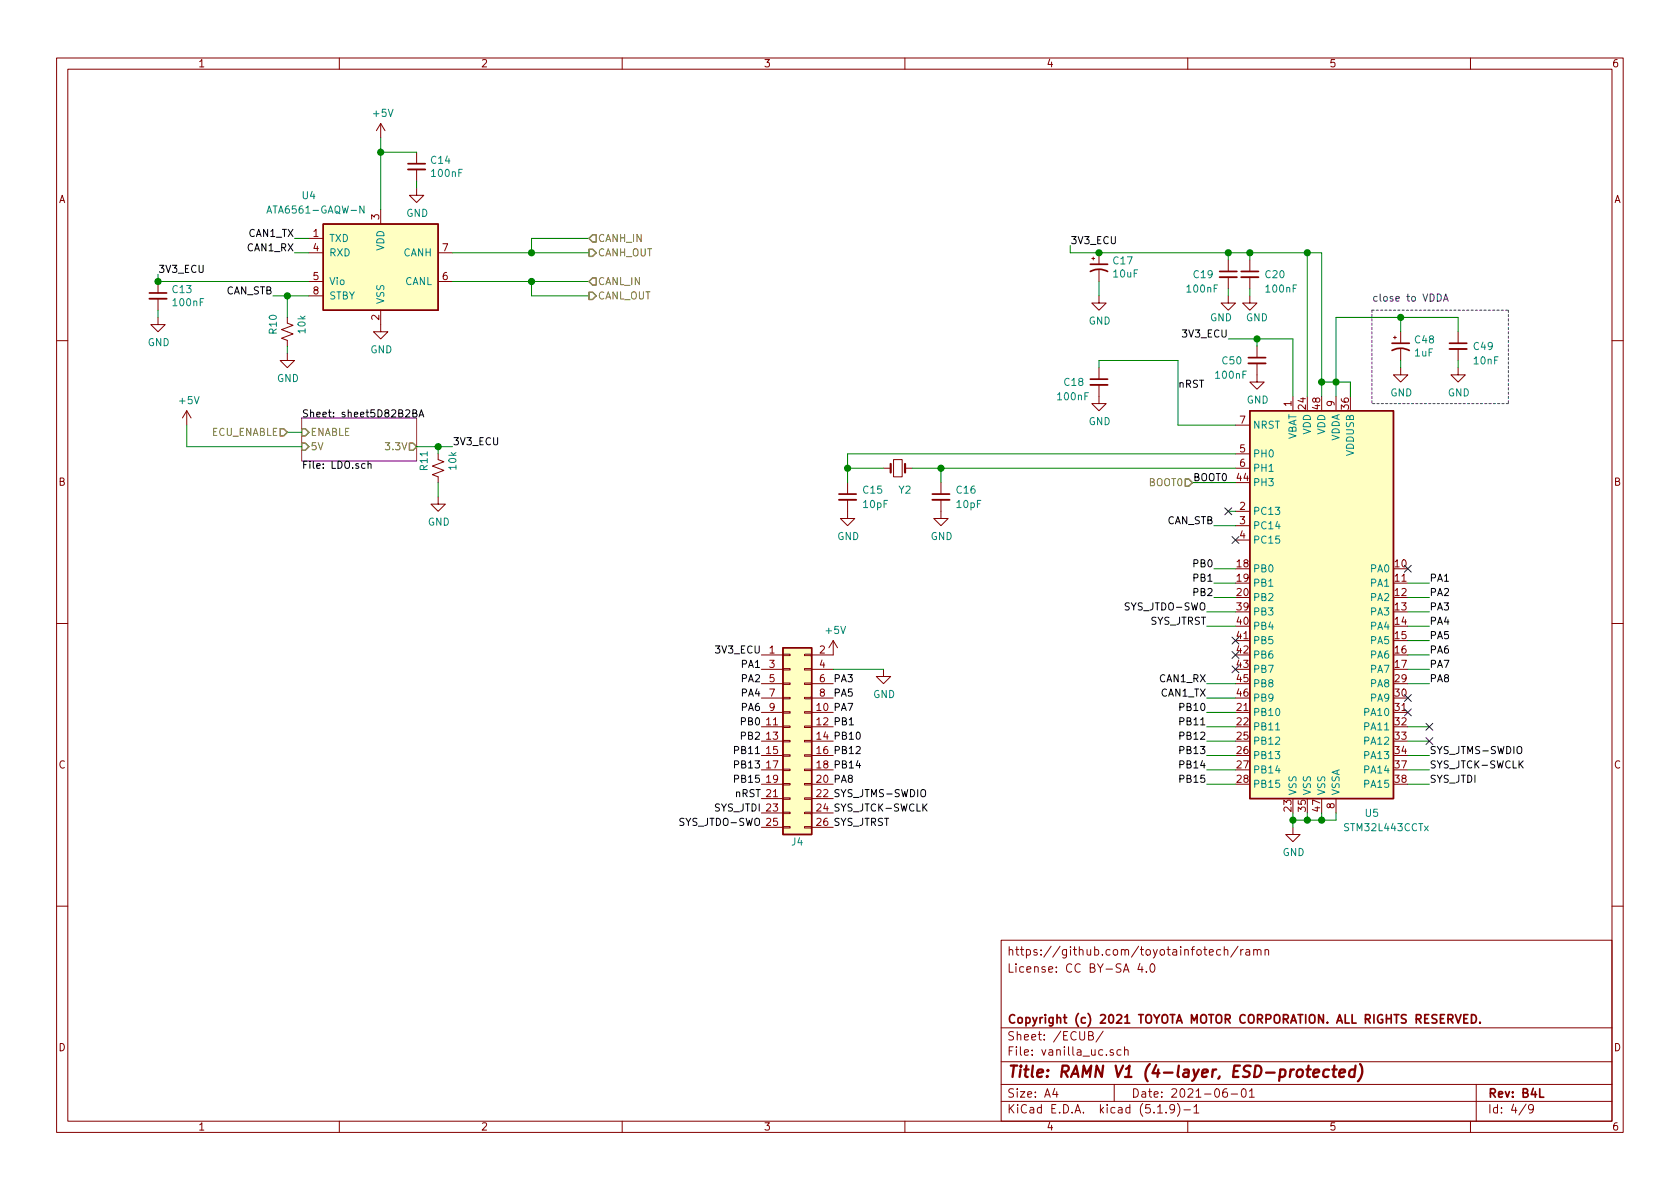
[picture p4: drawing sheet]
<svg xmlns="http://www.w3.org/2000/svg" width="297mm" height="210mm" viewBox="0 0 297 210" stroke-linecap="round" stroke-linejoin="round" font-family="sans-serif">
<g fill="none" stroke="#840000" stroke-width=".18">
<path d="M10 10.3h277v189.9h-277zM12 12.2h273v186.1h-273zM60 10.3v1.9M110 10.3v1.9M160 10.3v1.9M210 10.3v1.9M260 10.3v1.9M67.3 21.8v2.6M67.3 37.1v2.5M67.3 21.8l-.8 1.3M67.3 21.8l.8 1.3M73.7 33.3v1.2h1.2l-1.2 1.3-1.3-1.3h1.3"/>
<path d="M73.7 26.9v2.1M73.7 30v2M27.9 56.1v1.3h1.3l-1.3 1.3-1.2-1.3h1.2M27.9 49.8v2M27.9 52.8v2.1M50.8 56.1v1l1 .4-2 .8 2 .7-2 .8 1 .4v1M54.6 42.2h2.5M54.6 44.7h2.5M54.6 49.8h2.5M54.6 52.3h2.5M67.3 54.9v3.8h1.3l-1.3 1.2-1.3-1.2h1.3M77.5 44.7h2.5"/>
<path d="M77.5 49.8h2.5M193 45.7h.5M193.3 45.5v.5M194.3 52.3v1.3h1.3l-1.3 1.3-1.3-1.3h1.3M194.3 44.7v2M194.3 47.7v2.1M217.2 52.3v1.3h1.2l-1.2 1.3-1.3-1.3h1.3M217.2 46v2M217.2 49v2M221 52.3v1.3h1.2l-1.2 1.3-1.3-1.3h1.3M221 46v2M221 49v2"/>
<path d="M246.4 59.7h.5M246.6 59.4v.5M247.6 58.7v2M257.8 58.7v2M10 60.2h2M33 72.6l-.7 1.3M33 72.6v2.6M33 72.6l.8 1.3M50.8 62.5v1.2h1.3l-1.3 1.3-1.3-1.3h1.3M194.3 68.1v3.3h1.3l-1.3 1.2-1.3-1.2h1.3M194.3 65v2.1M218.4 75.2h2.6"/>
<path d="M222.2 64.3v3.3h1.3l-1.3 1.2-1.2-1.2h1.2M222.2 61.2v2M228.6 70.1v2.5M236.2 70.1v2.5M247.6 65v1.3h1.3l-1.3 1.3-1.2-1.3h1.2M247.6 61.7v2M257.8 65v1.3h1.3l-1.3 1.3-1.3-1.3h1.3M257.8 61.7v2M285 60.2h2M77.5 87.9v1.2h1.2l-1.2 1.3-1.3-1.3h1.3M77.5 80.3v1l1 .4-2 .7 2 .8-2 .7 1 .4v1M149.9 88.4v3.3h1.2l-1.2 1.3-1.3-1.3h1.3"/>
<path d="M149.9 85.3v2.1M156.2 82.8h1.3M158 81.3h1.5v3h-1.5zM160 82.8h1.3M166.4 88.4v3.3h1.2l-1.2 1.3-1.3-1.3h1.3M166.4 85.3v2.1M218.4 90.4h2.6M218.4 93h2.6M218.4 95.5h2.6M218.4 80.3h2.6M218.4 82.8h2.6M10 110.3h2"/>
<path d="M134.6 115.8h3.8M134.6 118.4h3.8M138.4 118.2h1.3v.3h-1.3zM138.4 115.7h1.3v.2h-1.3zM142.2 118.2h1.3v.3h-1.3zM142.2 115.7h1.3v.2h-1.3zM143.5 118.4h3.8M147.3 113.3v2.5h-3.8M147.3 113.3l-.7 1.2M147.3 113.3l.8 1.2M156.2 118.4v1.2h1.3l-1.3 1.3-1.3-1.3h1.3M285 110.3h2"/>
<path d="M134.6 126h3.8M134.6 128.5h3.8M134.6 131.1h3.8M134.6 133.6h3.8M134.6 136.1h3.8M134.6 138.7h3.8M134.6 120.9h3.8M134.6 123.4h3.8M138.4 136h1.3v.3h-1.3zM138.4 138.6h1.3v.2h-1.3zM138.4 133.5h1.3v.2h-1.3zM138.4 128.4h1.3v.2h-1.3z"/>
<path d="M138.4 125.9h1.3v.2h-1.3zM138.4 123.3h1.3v.3h-1.3zM138.4 120.8h1.3v.2h-1.3zM138.4 130.9h1.3v.3h-1.3zM142.2 136h1.3v.3h-1.3zM142.2 138.6h1.3v.2h-1.3zM142.2 133.5h1.3v.2h-1.3zM142.2 128.4h1.3v.2h-1.3zM142.2 125.9h1.3v.2h-1.3zM142.2 123.3h1.3v.3h-1.3zM142.2 120.8h1.3v.2h-1.3zM142.2 130.9h1.3v.3h-1.3z"/>
<path d="M143.5 126h3.8M143.5 128.5h3.8M143.5 131.1h3.8M143.5 133.6h3.8M143.5 136.1h3.8M143.5 138.7h3.8M143.5 120.9h3.8M143.5 123.4h3.8M134.6 141.2h3.8M134.6 143.8h3.8M134.6 146.3h3.8M138.4 141.1h1.3v.2h-1.3z"/>
<path d="M138.4 143.6h1.3v.3h-1.3zM138.4 146.2h1.3v.2h-1.3zM142.2 141.1h1.3v.2h-1.3zM142.2 143.6h1.3v.3h-1.3zM142.2 146.2h1.3v.2h-1.3zM143.5 141.2h3.8M143.5 143.8h3.8M143.5 146.3h3.8M228.6 146.3v1.3h1.3l-1.3 1.2-1.3-1.2h1.3M236.2 141.2v2.6M10 160.2h2M177 166.3h108v32h-108z"/>
<path d="M201.5 170.4l-.3 1h.9M201.9 170.9v1M202.7 171.8v.1M203.5 170.6l.2-.2a.8 .8 0 0 1 .5 .8 .8 .8 0 0 1-.5 .7l-.2-.1-.2-.4zM213.8 168.4l.7-.1v-.3l-.5-.1-.2 .2 .1 .7h.6M215.8 168l-.4-.1-.3 .3 .1 .6 .2 .1 .4-.1M216.5 168l.2-.1 .3 .1 .1 .9M216.5 167.4v1.5M218.9 167.3l-1.3 2M219.4 167.9v1M219.8 167.9l-.4 .3M220.3 168h.6l.1 .9"/>
<path d="M221 168.3h-.6a.29 .29 0 0 0-.2 .3 .29 .29 0 0 0 .2 .3l.6-.1M221.7 168l.2-.1 .3 .1 .1 .9M221.7 167.9v1M222.3 168.1a.36 .36 0 0 1 .3-.2 .36 .36 0 0 1 .4 .2v.8M223.7 168l.2-.1 .3 .1 .1 .9M223.7 167.9v1M285 160.2h2M60 198.3v1.9M110 198.3v1.9M160 198.3v1.9M177 194.8h108M177 191.8h108"/>
<path d="M177 187.8h108M177 181.8h108M186.5 192.5l-.4 1h1M186.8 193v1M192.5 183.1h.5l.2-.1 .1-.3-.3-.3h-.5v1.5h.6l.2-.3a.41 .41 0 0 0-.3-.5M195 182.3l-1.2 2M196.8 185.7l-.3-.1-.2 .2v.2l.5 .2v.3h-.5M197 191.8v3M198.2 185.7l-.4-.1-.3 .3 .1 .6h.6M198.8 185.7l.3-.1 .3 .1 .1 .9M198.8 185.1v1.5M204.7 196.8h.8"/>
<path d="M206.2 196.7v.1M207.7 196l-.1 .1a.48 .48 0 0 1-.6 .1l-.2-.2 .2-.6a.48 .48 0 0 1 .6 .1 1.27 1.27 0 0 1-.2 1.2l-.4 .1M208.2 195.1a1.71 1.71 0 0 1 0 2.3M209.3 196.3h1.2M210 198.3v1.9M211.1 195.8l.4-.5v1.5M211.1 196.8h.9M216.9 192.5a.62 .62 0 0 0-.7 .7l.1 .7 .2 .1 .5-.1v-.5l-.1-.2-.4-.1-.3 .3M217.7 193.5h1.1M219.6 192.7l.4-.2a.94 .94 0 0 1 0 1.5 .82 .82 0 0 1-.4-1.3zM220.9 193l.4-.5v1.5M220.9 194h.9"/>
<path d="M260 198.3v1.9M261 191.8v6.5M269.8 195.2l-1.2 2M271.1 196l-.3 .3-.4-.1-.1-.2v-.4l.1-.2 .4-.1 .2 .2a1.19 1.19 0 0 1-.2 1.2l-.4 .1"/>
</g>
<g fill="none" stroke="#840000" stroke-width=".3">
<path d="M72.1 29h3.1M26.4 51.8h3.1M192.8 48a3.2 3.2 0 0 1 3 0M192.8 46.7h3M215.6 48h3.1M219.5 48h3M192.8 67.1h3M220.7 63.2h3.1M246.1 62a3.2 3.2 0 0 1 3.1 0M246.1 60.7h3.1M256.3 60.7h3M148.3 87.4h3.1"/>
<path d="M164.8 87.4h3.1M257.3 179.4l.5 1.5 .5-1.5M259.5 179.4h-.7v1.5h.7M260.2 179.4a.76 .76 0 0 1 .8 .8 .76 .76 0 0 1-.8 .7zM258.8 180.1h.5M261.7 180.8v.1M272.2 192.5v1.5h.7"/>
</g>
<path d="M231 189.1h.7M232.2 189.8l1-.2v-.4h-.8l-.2 1 .2 .2 .6-.1M235 189.2a.67 .67 0 0 0-1 .3l-.1 .6 .2 .2 .2 .1 .5-.1M235.6 189.1h.7M235.9 188.4l-.2 1.8 .1 .1 .4 .1M236.8 189.8l1-.2v-.4l-.6-.1-.3 .3v.9l.1 .1 .6-.1M239.6 189.2a.68 .68 0 0 0-1 .3v.8l.2 .1 .6-.1M239.7 188.4l-.3 2M240.5 188.2a2.31 2.31 0 0 1-.4 3" fill="none" stroke="#840000" stroke-width=".41"/>
<path d="M53.3 73.9h20.4v7.6h-20.4z" fill="none" stroke="#840084" stroke-width=".18"/>
<path d="M73 73.1l.5-.1 .2-.2-.1-.2-.6-.1v1.2h.5l.2-.2v-.2l-.3-.2M74.1 73.7l.4-1.2 .4 1.2M74.2 73.4h.6M65.1 82.1l.2-.1h.3v.8M65.1 81.6v1.2M162.9 139.8a.45 .45 0 0 1 .7 0 .88 .88 0 0 1-.3 1.1l-.3-.1a1.07 1.07 0 0 1-.1-1zM268.3 132.2a.45 .45 0 0 1 .7 0 .88 .88 0 0 1-.2 1.1l-.4-.1a1.07 1.07 0 0 1-.1-1zM268.8 135.1l.5 .7M269.3 134.5l-.7 .8M163.3 142.7l.6 .7M163.9 142.2l-.7 .7" fill="none" stroke="#000" stroke-width=".18"/>
<path d="M104.1 44.1h.7l.6 .6-.6 .6h-.7zM104.1 51.7h.7l.6 .6-.6 .7h-.7zM104.8 41.5h.6v1.3h-.6l-.7-.6zM104.8 49.1h.6v1.3h-.6l-.7-.6zM49.5 75.8h.7l.6 .6-.6 .7h-.7zM53.3 78.4h.7l.6 .6-.6 .6h-.7zM53.3 75.8h.7l.6 .6-.6 .7h-.7zM72.4 78.4h.6l.7 .6-.7 .6h-.6zM209.5 84.7h.7l.6 .6-.6 .7h-.7z" fill="none" stroke="#848400" stroke-width=".25"/>
<path d="M72.1 30h3.1M26.4 52.8h3.1M215.6 49h3.1M219.5 49h3M192.8 68.1h3M220.7 64.3h3.1M256.3 61.7h3M148.3 88.4h3.1M164.8 88.4h3.1" fill="none" stroke="#840000" stroke-width=".33"/>
<g fill="#ffffc2" stroke="#ffffc2" stroke-width=".18">
<path d="M138.4 114.5h5.1v33.1h-5.1z"/>
<path d="M57.1 39.6h20.4v15.3h-20.4z"/>
<path d="M221 72.6h25.4v68.6h-25.4z"/>
</g>
<path d="M57.1 39.6h20.4v15.3h-20.4zM221 72.6h25.4v68.6h-25.4zM138.4 114.5h5.1v33.1h-5.1z" fill="none" stroke="#840000" stroke-width=".25"/>
<path d="M47.2 37.7l.4-1.3 .4 1.3M47.3 37.3h.6M64.4 36.4v1.3l-.8-1.3v1.3M225.6 129.1h.7" fill="none" stroke="#008484" stroke-width=".18"/>
<path d="M157.5 82v1.6M160 82v1.6" fill="none" stroke="#840000" stroke-width=".38"/>
<path d="M242.6 54.9h24.1M242.6 54.9v16.5M266.7 54.9v16.5M266.7 71.4h-24.1" fill="none" stroke="#0000c2" stroke-width=".18" stroke-dasharray=".4 .4"/>
<g fill="none" stroke="#008400" stroke-width=".18">
<path d="M67.3 24.4v12.7M67.3 26.9h6.4M73.7 32v1.3M27.9 48.5v1.3h26.7M27.9 54.9v1.2M48.3 52.3h6.3M50.8 52.3v3.8M52.1 44.7h2.5M52.1 42.2h2.5M80 44.7h24.1M80 49.8h24.1M94 49.8v2.5h10.1"/>
<path d="M104.1 42.2h-10.1v2.5M189.2 43.4v1.3h44.5v25.4M194.3 49.8v2.5M217.2 59.9h11.4v10.2M217.2 44.7v1.3M217.2 51v1.3M221 44.7v1.3M221 51v1.3M222.2 59.9v1.3M231.1 44.7v25.4M247.6 56.1v2.6M257.8 58.7v-2.6h-21.6v14"/>
<path d="M33 75.2v3.8h20.3M50.8 61.2v1.3M50.8 76.4h2.5M73.7 79h6.3M77.5 79v1.3M194.3 65v-1.3h14v11.5h10.1M233.7 67.6h5.1v2.5M247.6 63.7v1.3M257.8 63.7v1.3M77.5 85.3v2.6M149.9 82.8h6.3M161.3 82.8h57.1"/>
<path d="M166.4 82.8v2.5M210.8 85.3h7.6M214.6 93h3.8M217.2 90.4h1.2M218.4 80.3h-68.5v5M147.3 118.4h8.9M213.4 110.7h5M213.4 108.2h5M214.6 100.6h3.8M214.6 105.7h3.8M214.6 103.1h3.8M248.9 110.7h3.8"/>
<path d="M248.9 108.2h3.8M248.9 118.4h3.8M248.9 115.8h3.8M248.9 113.3h3.8M248.9 105.7h3.8M248.9 103.1h3.8M213.4 133.6h5M213.4 120.9h5M213.4 138.7h5M213.4 136.1h5M213.4 131.1h5M213.4 128.5h5"/>
<path d="M213.4 126h5M213.4 123.4h5M248.9 133.6h3.8M248.9 120.9h3.8M248.9 138.7h3.8M248.9 136.1h3.8M248.9 131.1h3.8M248.9 128.5h3.8M228.6 143.8v2.5M231.1 143.8v1.2M233.7 143.8v1.2M236.2 143.8v1.2h-7.6"/>
</g>
<path d="M254.1 52a.64 .64 0 0 1 .7 .6 .64 .64 0 0 1-.7 .7zM255.2 53.3l.4-1.3 .5 1.3M255.3 52.9h.6" fill="none" stroke="#0000c2" stroke-width=".18"/>
<g fill="#008400" stroke="#008400" stroke-width=".25">
<circle cx="50.8" cy="52.3" r=".51"/>
<circle cx="231.1" cy="145" r=".51"/>
<circle cx="194.3" cy="44.7" r=".51"/>
<circle cx="233.7" cy="145" r=".51"/>
<circle cx="228.6" cy="145" r=".51"/>
<circle cx="247.7" cy="56.1" r=".51"/>
<circle cx="94" cy="49.8" r=".51"/>
<circle cx="236.2" cy="67.6" r=".51"/>
<circle cx="221" cy="44.7" r=".51"/>
<circle cx="94" cy="44.7" r=".51"/>
<circle cx="27.9" cy="49.8" r=".51"/>
<circle cx="149.9" cy="82.8" r=".51"/>
<circle cx="67.3" cy="26.9" r=".51"/>
<circle cx="231.1" cy="44.7" r=".51"/>
<circle cx="77.5" cy="79" r=".51"/>
<circle cx="217.2" cy="44.7" r=".51"/>
<circle cx="222.3" cy="59.9" r=".51"/>
<circle cx="166.4" cy="82.8" r=".51"/>
<circle cx="233.7" cy="67.6" r=".51"/>
</g>
<g fill="none" stroke="#000084" stroke-width=".18">
<path d="M216.6 89.8l1.2 1.2M217.8 89.8l-1.2 1.2M217.8 94.9l1.2 1.2M219 94.9l-1.2 1.2M248.3 100l1.2 1.2M249.5 100l-1.2 1.2M217.8 117.7l1.2 1.3M217.8 115.2l1.2 1.2M217.8 112.7l1.2 1.2M219 117.7l-1.2 1.3M219 115.2l-1.2 1.2M219 112.7l-1.2 1.2"/>
<path d="M248.3 122.8l1.2 1.2M248.3 125.4l1.2 1.2M249.5 122.8l-1.2 1.2M249.5 125.4l-1.2 1.2M252.1 127.9l1.2 1.2M252.1 130.4l1.2 1.3M253.3 127.9l-1.2 1.2M253.3 130.4l-1.2 1.3"/>
</g>
<text font-size="2.8" fill="#840000" x="178" y="190.5">Title: RAMN V1 (4-layer, ESD-protected)</text>
<g font-size="2.1" fill="#840000">
<text x="178" y="172">License: CC BY-SA 4.0</text>
<text x="178" y="169">https://github.com/toyotainfotech/ramn</text>
<text x="178" y="184">Sheet: /ECUB/</text>
<text x="178" y="181">Copyright (c) 2021 TOYOTA MOTOR CORPORATION. ALL RIGHTS RESERVED.</text>
<text x="178" y="186.7">File: vanilla_uc.sch</text>
<text x="178" y="196.9">KiCad E.D.A. kicad (5.1.9)-1</text>
<text x="178" y="194.1">Size: A4</text>
<text x="200" y="194.1">Date: 2021-06-01</text>
<text x="263" y="194.1">Rev: B4L</text>
<text x="263" y="196.9">Id: 4/9</text>
</g>
<g font-size="1.8" fill="#840000">
<text x="35" y="11.9">1</text>
<text x="85" y="11.9">2</text>
<text x="135" y="11.9">3</text>
<text x="185" y="11.9">4</text>
<text x="235" y="11.9">5</text>
<text x="285" y="11.9">6</text>
<text x="10.4" y="35.9">A</text>
<text x="285.4" y="35.9">A</text>
<text x="55.4" y="41.9">1</text>
<text x="67.1" y="38.8" transform="rotate(-90 67.1 38.8)">3</text>
<text x="55.4" y="44.4">4</text>
<text x="78.3" y="44.4">7</text>
<text x="55.4" y="49.5">5</text>
<text x="55.4" y="52.1">8</text>
<text x="78.3" y="49.5">6</text>
<text x="67.1" y="56.6" transform="rotate(-90 67.1 56.6)">2</text>
<text x="228.3" y="71.9" transform="rotate(-90 228.3 71.9)">1</text>
<text x="236" y="71.9" transform="rotate(-90 236 71.9)">9</text>
<text x="219.2" y="74.9">7</text>
<text x="230.9" y="72.3" transform="rotate(-90 230.9 72.3)">24</text>
<text x="233.4" y="72.3" transform="rotate(-90 233.4 72.3)">48</text>
<text x="238.5" y="72.3" transform="rotate(-90 238.5 72.3)">36</text>
<text x="219.2" y="80">5</text>
<text x="219.2" y="82.5">6</text>
<text x="10.4" y="85.9">B</text>
<text x="218.7" y="85.1">44</text>
<text x="285.4" y="85.9">B</text>
<text x="219.2" y="90.2">2</text>
<text x="219.2" y="92.7">3</text>
<text x="219.2" y="95.2">4</text>
<text x="218.7" y="100.3">18</text>
<text x="246.7" y="100.3">10</text>
<text x="218.7" y="102.9">19</text>
<text x="218.7" y="105.4">20</text>
<text x="218.7" y="107.9">39</text>
<text x="246.7" y="102.9">11</text>
<text x="246.7" y="105.4">12</text>
<text x="246.7" y="107.9">13</text>
<text x="218.7" y="110.5">40</text>
<text x="218.7" y="113">41</text>
<text x="246.7" y="110.5">14</text>
<text x="246.7" y="113">15</text>
<text x="136" y="115.6">1</text>
<text x="136" y="118.1">3</text>
<text x="144.9" y="115.6">2</text>
<text x="144.9" y="118.1">4</text>
<text x="218.7" y="115.6">42</text>
<text x="218.7" y="118.1">43</text>
<text x="246.7" y="115.6">16</text>
<text x="246.7" y="118.1">17</text>
<text x="136" y="120.6">5</text>
<text x="136" y="123.2">7</text>
<text x="136" y="125.7">9</text>
<text x="144.9" y="120.6">6</text>
<text x="144.9" y="123.2">8</text>
<text x="218.7" y="125.7">21</text>
<text x="218.7" y="120.6">45</text>
<text x="218.7" y="123.2">46</text>
<text x="246.7" y="125.7">31</text>
<text x="246.7" y="120.6">29</text>
<text x="246.7" y="123.2">30</text>
<text x="135.6" y="128.3">11</text>
<text x="135.6" y="130.8">13</text>
<text x="218.7" y="128.3">22</text>
<text x="218.7" y="130.8">25</text>
<text x="246.7" y="128.3">32</text>
<text x="246.7" y="130.8">33</text>
<text x="10.4" y="135.9">C</text>
<text x="135.6" y="133.3">15</text>
<text x="135.6" y="135.9">17</text>
<text x="218.7" y="133.3">26</text>
<text x="218.7" y="135.9">27</text>
<text x="246.7" y="133.3">34</text>
<text x="246.7" y="135.9">37</text>
<text x="285.4" y="135.9">C</text>
<text x="135.6" y="138.4">19</text>
<text x="218.7" y="138.4">28</text>
<text x="228.3" y="143.5" transform="rotate(-90 228.3 143.5)">23</text>
<text x="230.9" y="143.5" transform="rotate(-90 230.9 143.5)">35</text>
<text x="233.4" y="143.5" transform="rotate(-90 233.4 143.5)">47</text>
<text x="236" y="143" transform="rotate(-90 236 143)">8</text>
<text x="246.7" y="138.4">38</text>
<text x="10.4" y="185.9">D</text>
<text x="285.4" y="185.9">D</text>
<text x="35" y="199.9">1</text>
<text x="85" y="199.9">2</text>
<text x="135" y="199.9">3</text>
<text x="185" y="199.9">4</text>
<text x="235" y="199.9">5</text>
<text x="285" y="199.9">6</text>
</g>
<g font-size="1.8" fill="#008484">
<text x="66.1" y="20.7">+5V</text>
<text x="76.3" y="29">C14</text>
<text x="53.5" y="35.2">U4</text>
<text x="76.5" y="31.3">100nF</text>
<text x="48" y="37.8">ATA6561-GAQW-N</text>
<text x="71.8" y="38.3">GND</text>
<text x="58.2" y="42.8">TXD</text>
<text x="58.2" y="45.3">RXD</text>
<text x="67.9" y="44.4" transform="rotate(-90 67.9 44.4)">VDD</text>
<text x="71.3" y="45.3">CANH</text>
<text x="196.9" y="46.8">C17</text>
<text x="30.6" y="51.8">C13</text>
<text x="58.2" y="50.4">Vio</text>
<text x="58.2" y="53">STBY</text>
<text x="67.9" y="53.8" transform="rotate(-90 67.9 53.8)">VSS</text>
<text x="71.6" y="50.4">CANL</text>
<text x="197" y="49.1">10uF</text>
<text x="210" y="51.7">100nF</text>
<text x="211.1" y="49.2">C19</text>
<text x="223.8" y="49.2">C20</text>
<text x="224" y="51.7">100nF</text>
<text x="30.7" y="54.1">100nF</text>
<text x="48.9" y="59" transform="rotate(-90 48.9 59)">R10</text>
<text x="54" y="58.9" transform="rotate(-90 54 58.9)">10k</text>
<text x="192.5" y="57.4">GND</text>
<text x="213.9" y="56.8">GND</text>
<text x="220.3" y="56.8">GND</text>
<text x="26.1" y="61.2">GND</text>
<text x="65.5" y="62.5">GND</text>
<text x="216.2" y="64.4">C50</text>
<text x="250.2" y="63">1uF</text>
<text x="250.2" y="60.7">C48</text>
<text x="260.6" y="61.9">C49</text>
<text x="260.7" y="64.4">10nF</text>
<text x="31.8" y="71.5">+5V</text>
<text x="49" y="67.6">GND</text>
<text x="187.1" y="70.8">100nF</text>
<text x="188.2" y="68.2">C18</text>
<text x="215.1" y="67">100nF</text>
<text x="220.4" y="71.4">GND</text>
<text x="245.8" y="70.1">GND</text>
<text x="256" y="70.1">GND</text>
<text x="192.5" y="75.2">GND</text>
<text x="221.5" y="75.8">NRST</text>
<text x="229.2" y="78" transform="rotate(-90 229.2 78)">VBAT</text>
<text x="231.8" y="76.9" transform="rotate(-90 231.8 76.9)">VDD</text>
<text x="234.3" y="76.9" transform="rotate(-90 234.3 76.9)">VDD</text>
<text x="75.6" y="83.1" transform="rotate(-90 75.6 83.1)">R11</text>
<text x="80.7" y="83" transform="rotate(-90 80.7 83)">10k</text>
<text x="221.5" y="80.9">PH0</text>
<text x="221.5" y="83.4">PH1</text>
<text x="236.9" y="78.2" transform="rotate(-90 236.9 78.2)">VDDA</text>
<text x="239.4" y="80.6" transform="rotate(-90 239.4 80.6)">VDDUSB</text>
<text x="152.7" y="87.3">C15</text>
<text x="152.7" y="89.8">10pF</text>
<text x="159" y="87.3">Y2</text>
<text x="169.2" y="87.3">C16</text>
<text x="169.2" y="89.8">10pF</text>
<text x="221.5" y="86">PH3</text>
<text x="75.6" y="93">GND</text>
<text x="148" y="95.5">GND</text>
<text x="164.5" y="95.5">GND</text>
<text x="221.5" y="91.1">PC13</text>
<text x="221.5" y="93.6">PC14</text>
<text x="221.5" y="101.2">PB0</text>
<text x="221.5" y="96.1">PC15</text>
<text x="242.4" y="101.2">PA0</text>
<text x="221.5" y="103.8">PB1</text>
<text x="221.5" y="106.3">PB2</text>
<text x="242.4" y="103.8">PA1</text>
<text x="242.4" y="106.3">PA2</text>
<text x="146.1" y="112.1">+5V</text>
<text x="221.5" y="108.8">PB3</text>
<text x="221.5" y="111.4">PB4</text>
<text x="221.5" y="113.9">PB5</text>
<text x="242.4" y="108.8">PA3</text>
<text x="242.4" y="111.4">PA4</text>
<text x="242.4" y="113.9">PA5</text>
<text x="221.5" y="116.5">PB6</text>
<text x="221.5" y="119">PB7</text>
<text x="242.4" y="116.5">PA6</text>
<text x="242.4" y="119">PA7</text>
<text x="154.4" y="123.4">GND</text>
<text x="221.5" y="121.5">PB8</text>
<text x="221.5" y="124.1">PB9</text>
<text x="242.4" y="121.5">PA8</text>
<text x="242.4" y="124.1">PA9</text>
<text x="221.5" y="126.6">PB10</text>
<text x="221.5" y="129.2">PB11</text>
<text x="221.5" y="131.7">PB12</text>
<text x="241.5" y="126.6">PA10</text>
<text x="241.5" y="129.2">PA11</text>
<text x="241.5" y="131.7">PA12</text>
<text x="221.5" y="134.2">PB13</text>
<text x="221.5" y="136.8">PB14</text>
<text x="241.5" y="134.2">PA13</text>
<text x="241.5" y="136.8">PA14</text>
<text x="221.5" y="139.3">PB15</text>
<text x="229.2" y="140.7" transform="rotate(-90 229.2 140.7)">VSS</text>
<text x="231.8" y="140.7" transform="rotate(-90 231.8 140.7)">VSS</text>
<text x="234.3" y="140.7" transform="rotate(-90 234.3 140.7)">VSS</text>
<text x="236.9" y="140.7" transform="rotate(-90 236.9 140.7)">VSSA</text>
<text x="241.5" y="139.3">PA15</text>
<text x="140" y="149.5">J4</text>
<text x="237.9" y="147">STM32L443CCTx</text>
<text x="241.5" y="144.4">U5</text>
<text x="226.8" y="151.4">GND</text>
</g>
<g font-size="1.8">
<text x="44" y="41.9">CAN1_TX</text>
<text x="43.8" y="44.4">CAN1_RX</text>
<text x="189.2" y="43.2">3V3_ECU</text>
<text x="27.9" y="48.3">3V3_ECU</text>
<text x="39.9" y="52.1">CAN_STB</text>
<text x="209.3" y="59.7">3V3_ECU</text>
<text x="208.3" y="68.6">nRST</text>
<text x="53.3" y="73.8">Sheet: sheet5D82B2BA</text>
<text x="53.3" y="82.9">File: LDO.sch</text>
<text x="80" y="78.7">3V3_ECU</text>
<text x="211.1" y="85.1">BOOT0</text>
<text x="206.3" y="92.7">CAN_STB</text>
<text x="211.2" y="100.3">PB0</text>
<text x="199.3" y="107.9">SYS_JTDO-SWO</text>
<text x="211.2" y="105.4">PB2</text>
<text x="211.2" y="102.9">PB1</text>
<text x="252.7" y="105.4">PA2</text>
<text x="252.7" y="107.9">PA3</text>
<text x="252.7" y="102.9">PA1</text>
<text x="203.2" y="110.5">SYS_JTRST</text>
<text x="252.7" y="113">PA5</text>
<text x="252.7" y="110.5">PA4</text>
<text x="126.7" y="115.6">3V3_ECU</text>
<text x="131.2" y="118.1">PA1</text>
<text x="252.7" y="118.1">PA7</text>
<text x="252.7" y="115.6">PA6</text>
<text x="131.2" y="125.7">PA6</text>
<text x="131.2" y="123.2">PA4</text>
<text x="131.2" y="120.6">PA2</text>
<text x="144.4" y="125.7">10 PA7</text>
<text x="147.3" y="123.2">PA5</text>
<text x="147.3" y="120.6">PA3</text>
<text x="205.1" y="120.6">CAN1_RX</text>
<text x="205.3" y="123.2">CAN1_TX</text>
<text x="208.9" y="125.7">PB10</text>
<text x="252.7" y="120.6">PA8</text>
<text x="131.2" y="128.3">PB0</text>
<text x="131.2" y="130.8">PB2</text>
<text x="144.4" y="128.3">12 PB1</text>
<text x="144.4" y="130.8">14 PB10</text>
<text x="208.9" y="130.8">PB12</text>
<text x="208.9" y="128.3">PB11</text>
<text x="130.2" y="133.3">PB11</text>
<text x="130.2" y="135.9">PB13</text>
<text x="144.4" y="133.3">16 PB12</text>
<text x="144.4" y="135.9">18 PB14</text>
<text x="208.9" y="135.9">PB14</text>
<text x="208.9" y="133.3">PB13</text>
<text x="252.7" y="133.3">SYS_JTMS-SWDIO</text>
<text x="252.7" y="135.9">SYS_JTCK-SWCLK</text>
<text x="126.3" y="143.5">SYS_JTDI 23</text>
<text x="130" y="141">nRST 21</text>
<text x="130.2" y="138.4">PB15</text>
<text x="144.4" y="138.4">20 PA8</text>
<text x="144.4" y="141">22 SYS_JTMS-SWDIO</text>
<text x="144.4" y="143.5">24 SYS_JTCK-SWCLK</text>
<text x="208.9" y="138.4">PB15</text>
<text x="252.7" y="138.4">SYS_JTDI</text>
<text x="120.6" y="146">SYS_JTDO-SWO 25</text>
<text x="144.4" y="146">26 SYS_JTRST</text>
</g>
<g font-size="1.8" fill="#848400">
<text x="105.7" y="42.8">CANH_IN</text>
<text x="105.7" y="45.3">CANH_OUT</text>
<text x="105.7" y="50.4">CANL_IN</text>
<text x="105.7" y="53">CANL_OUT</text>
<text x="37.3" y="77.1">ECU_ENABLE</text>
<text x="54.9" y="77.1">ENABLE</text>
<text x="54.9" y="79.6">5V</text>
<text x="68.5" y="79.6">3.3V</text>
<text x="203.2" y="86">BOOT0</text>
</g>
<text font-size="1.8" fill="#0000c2" x="242.6" y="53.3">close to VDDA</text>
</svg>
